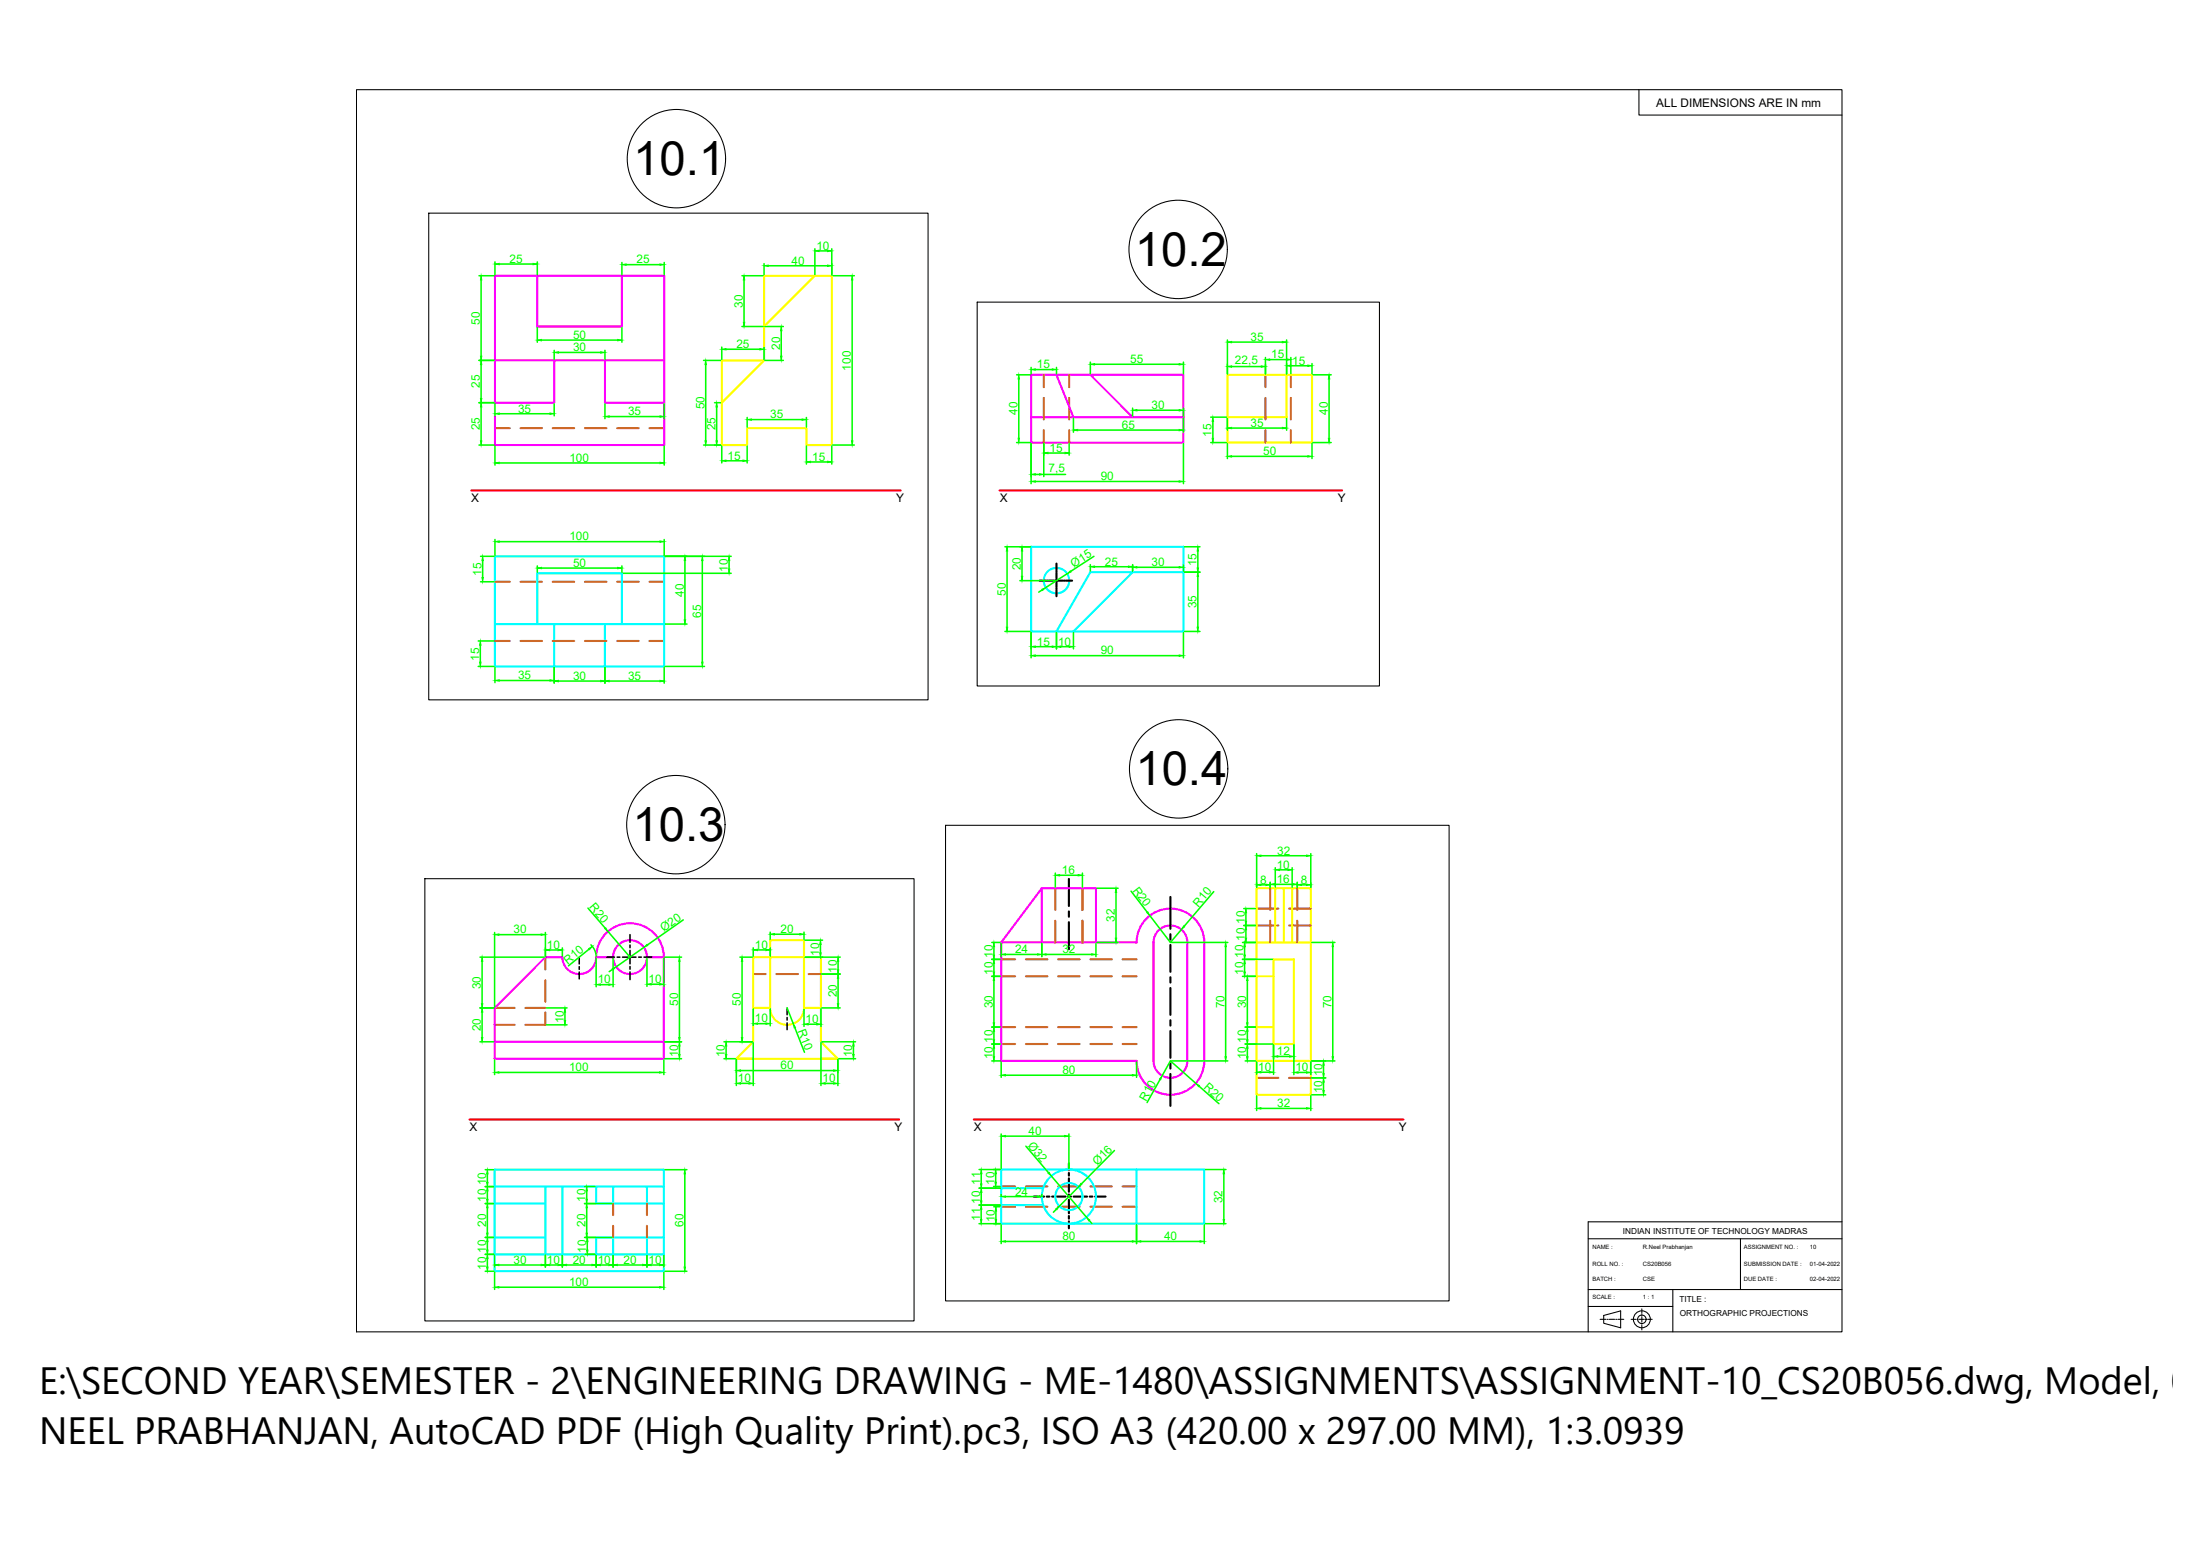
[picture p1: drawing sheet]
<svg xmlns="http://www.w3.org/2000/svg" width="420mm" height="297mm" viewBox="0 0 420 297" stroke-linecap="round" stroke-linejoin="round" font-family="sans-serif">
<!-- layer: 0 -->
<path d="M90 93.6h82M190.9 93.6h65.4M89.7 213.7h82M186 213.7h82" fill="none" stroke="#f00" stroke-width=".4"/>
<g fill="none" stroke="#f0f" stroke-width=".4">
<path d="M102.6 52.6h-8.1v32.4h32.3v-32.4h-8v9.7h-16.2v-9.7h16.2M94.5 68.8h32.3M105.8 68.8v8.1h-11.3M115.5 68.8v8.1h11.3M196.9 71.6h29.1v12.9h-29.1zM196.9 79.6h29.1M201.8 71.6l3.2 8M208.2 71.6l8.1 8M191.2 179.9l7.8-10.3h10.3v10.3M191.2 179.9h25.9a6.5 6.5 0 0 1 6.4-6.5 6.5 6.5 0 0 1 6.5 6.5v22.6a6.5 6.5 0 0 1-6.5 6.5 6.5 6.5 0 0 1-6.4-6.5h-25.9zM199 169.6v10.3M221.2 177.6a3.2 3.2 0 0 1 3.6-.7 3.2 3.2 0 0 1 2 3v22.6a3.2 3.2 0 0 1-3.3 3.3 3.2 3.2 0 0 1-3.2-3.3v-22.6a3.2 3.2 0 0 1 .9-2.3z"/>
<path d="M94.5 198.9h32.3M113.9 182.7h3.2M113.9 182.7a3.2 3.2 0 0 1-3.3 3.2 3.2 3.2 0 0 1-3.2-3.2h-3.2l-9.7 9.7v9.7h32.3v-19.4h-3.2M113.9 182.7a6.5 6.5 0 0 1 6.4-6.4 6.5 6.5 0 0 1 6.5 6.4"/>
<circle cx="120.3" cy="182.7" r="3.2"/>
</g>
<g fill="none" stroke="#0ff" stroke-width=".4">
<path d="M94.5 106.2h32.3v21h-32.3zM94.5 119.1h32.3M102.6 119.1v-9.7h16.2v9.7M105.8 119.1v8.1M115.5 119.1v8.1M196.9 104.4h29.1v16.1h-29.1zM216.3 109.2l-11.3 11.3M226 109.2h-17.8l-6.4 11.3M94.5 223.3h32.3v19.4h-32.3zM94.5 226.5h32.3M94.5 229.8h9.7M94.5 236.2h9.7"/>
<path d="M94.5 239.5h32.3M104.2 226.5v13M107.4 226.5v13M113.9 226.5v3.3h12.9M117.1 226.5v3.3M117.1 236.2v3.3M123.6 226.5v3.3M123.6 236.2v3.3M126.8 236.2h-12.9v3.3M191.2 223.3h38.8v10.3h-38.8zM191.2 226.8h8M191.2 230h8"/>
<path d="M217.1 223.3v10.3"/>
<circle cx="201.8" cy="110.8" r="2.43"/>
<circle cx="204.1" cy="228.4" r="5.2"/>
<circle cx="204.1" cy="228.4" r="2.59"/>
</g>
<g fill="none" stroke="#cd6928" stroke-width=".4">
<path d="M199.3 71.6v2.3M199.3 76v4.1M204.2 71.6v2.3M204.2 76v4.1M241.7 71.6v2.3M241.7 76v4.1M246.5 71.6v2.3M246.5 76v4.1M94.5 81.7h2.9M99.4 81.7h4.1M105.6 81.7h4.1M111.7 81.7h4.1"/>
<path d="M117.9 81.7h4.1M124 81.7h2.8M199.3 82.1v2.4M204.2 82.1v2.4M241.7 82.1v2.4M246.5 82.1v2.4M94.5 111.1h2.9M99.4 111.1h4.1M105.6 111.1h4.1M111.7 111.1h4.1M117.9 111.1h4.1M124 111.1h2.8"/>
<path d="M94.5 122.4h2.9M99.4 122.4h4.1M105.6 122.4h4.1M111.7 122.4h4.1M117.9 122.4h4.1M124 122.4h2.8M201.5 169.6v4.1M201.5 175.8v4.1M206.7 169.6v4.1M206.7 175.8v4.1M240 176.7h4.1M240 173.4h4.1"/>
<path d="M242.6 169.6v4.1M242.6 175.8v4.1M246.2 176.7h4.1M246.2 173.4h4.1M247.8 169.6v4.1M247.8 175.8v4.1M94.5 195.6h3.8M94.5 192.4h3.8M100.3 192.4h3.9M104.2 193.3v2.3h-3.9M104.2 182.7v2.4M104.2 187.1v4.1"/>
<path d="M143.9 185.9h2.3M148.3 185.9h4.1M154.4 185.9h2.4M191.2 183.1h2.7M191.2 186.4h2.7M191.2 196.1h2.7M191.2 199.3h2.7M195.9 183.1h4.1M195.9 186.4h4.1M195.9 196.1h4.1M195.9 199.3h4.1M202.1 183.1h4.1"/>
<path d="M202.1 186.4h4.1M202.1 196.1h4.1M202.1 199.3h4.1M208.2 183.1h4.1M208.2 186.4h4.1M208.2 196.1h4.1M208.2 199.3h4.1M214.4 183.1h2.7M214.4 186.4h2.7M214.4 196.1h2.7M214.4 199.3h2.7M240 205.8h4.1"/>
<path d="M246.2 205.8h4.1M117.1 229.8v2.2M117.1 234v2.2M123.6 229.8v2.2M123.6 234v2.2M191.2 226.5h2.7M191.2 230.4h2.7M195.9 226.5h4.1M195.9 230.4h4.1M202.1 226.5h4.1M202.1 230.4h4.1M208.2 226.5h4.1"/>
<path d="M208.2 230.4h4.1M214.4 226.5h2.7M214.4 230.4h2.7"/>
</g>
<g fill="none" stroke="#ff0" stroke-width=".4">
<path d="M145.9 52.6h13v32.4h-4.9v-3.3h-11.3v3.3h-4.9v-16.2h8.1zM155.6 52.6l-9.7 9.7M145.9 68.8l-8.1 8.1M234.4 71.6h16.2v12.9h-16.2zM245.7 71.6v8h-11.3M240 169.6h10.3v39.4h-10.3zM240 179.9h10.3M243.6 169.6v10.3M245.2 169.6v10.3M246.8 169.6v10.3M143.9 192.4h3.2M147.1 192.4a3.2 3.2 0 0 0 3.2 3.2 3.2 3.2 0 0 0 3.3-3.2"/>
<path d="M147.1 192.4v-12.9h6.5v12.9M153.6 192.4h3.2M240 186.4h3.2M240 196.1h3.2M243.2 183.1h3.9v16.2h-3.9zM140.6 202.1l3.3-3.2v-16.2h12.9v16.2l3.2 3.2M143.9 202.1h-3.3h19.4h-3.2M240 202.5h10.3"/>
</g>
<g fill="none" stroke="#000" stroke-width=".4">
<path d="M198.5 110.8h1.2M199.9 110.8h.2M200.3 110.8h1M201.5 110.8h.2M201.8 107.6v1.2M201.8 109v.2M201.8 109.4v1M201.8 110.6v.2M201.8 111v1M201.8 112.2v.3M201.8 112.7v1.1M201.9 110.8h1.1"/>
<path d="M203.2 110.8h.2M203.6 110.8h1.2M204.1 167.8v5.2M204.1 174v1M204.1 176v5.2M223.5 171.2v6.1M223.5 178.3v1.1M223.5 180.4v5.1M223.5 186.5v1.1M223.5 188.6v5.1M223.5 194.8v1M223.5 196.8v5.1"/>
<path d="M223.5 203v1M223.5 205v6.1M197.4 228.4h2M199.9 228.4h.5M200.9 228.4h2.6M204 228.4h.5M204.1 222.1v1.3M204.1 223.9v.5M204.1 224.9v2.6M204.1 228v.5M204.1 229.1v2.5M204.1 232.1v.5"/>
<path d="M204.1 233.2v1.3M205 228.4h2.6M208.1 228.4h.5M209.1 228.4h2"/>
</g>
<g fill="none" stroke="#0f0" stroke-width=".3">
<path d="M91.5 52.6h2.8M91.9 53.4v14.6M94.5 50v2.4M95.3 50.4h6.5M102.6 50v2.4M118.8 50.1v2.3M119.6 50.5h6.4M126.8 50.1v2.3M141.7 52.6h4M142.1 53.4v8.1M145.9 50.3v2.1M146.7 50.7h11.3"/>
<path d="M155.6 47.5v4.9M156.4 47.9h1.6M158.9 47.5v4.9M159.1 52.6h4.1M162.7 53.4v30.8M91.5 76.9h2.8M91.5 68.8h2.8M91.9 69.6v6.5M91.9 77.7v6.5M94.5 77.1v2.3M95.3 79h9.7M102.6 62.5v2.8"/>
<path d="M103.4 64.9h14.6M105.8 66.9v1.7M105.8 77.1v2.3M106.6 67.3h8.1M115.5 66.9v1.7M115.5 77.1v2.8M116.3 79.5h9.7M118.8 62.5v2.8M126.8 77.1v2.8M134.4 68.8h3.2M134.8 69.6v14.6M136.5 76.9h1.1"/>
<path d="M136.9 77.7v6.5M137.8 66.3v2.3M138.6 66.7h6.5M141.7 62.3h4M142.7 79.7v1.8M145.9 66.3v2.3M146.1 68.8h3.5M146.1 62.3h3.5M149.2 63.1v4.9M154 79.7v1.8M194.2 71.6h2.5M194.6 72.4v11.3"/>
<path d="M196.9 70.1v1.2M197.7 70.5h3.3M201.8 70.1v1.2M205 79.8v2.7M208.2 69.1v2.2M209 69.5h16.2M216.3 77.9v1.5M217.1 78.3h8.1M226 69.1v2.2M226 77.9v1.5M226 79.8v2.7M231.2 79.6h3"/>
<path d="M234.4 64.9v6.4M234.4 79.8v2.3M235.2 70h5.7M235.2 65.3h9.7M241.7 68.2v3.1M242.5 68.7h3.2M245.7 64.9v6.4M245.7 79.8v2.3M246.5 69.8h3.3M246.5 68.2v3.1M250.6 69.4v1.9M250.8 71.6h3.4"/>
<path d="M253.8 72.4v11.3M91.5 85h2.8M94.5 85.2v3.6M95.3 88.4h30.7M126.8 85.2v3.6M134.4 85h3.2M137.8 85.2v3.2M138.6 88h3.3M142.7 85.2v3.2M143.5 80.1h9.7M154 85.2v3.4M154.8 88.2h3.2"/>
<path d="M158.9 85.2v3.4M159.1 85h4.1M194.2 84.5h2.5M196.9 84.7v7.6M197.7 90.6h.8M197.7 91.9h27.5M199.3 84.7v6.3M199.3 90.6h4.2M200.1 86.5h3.3M204.2 84.7v2.2M205.8 82.1h19.4M226 84.7v7.6"/>
<path d="M231.2 84.5h3M231.6 80.4v3.3M234.4 84.7v2.8M235.2 87.1h14.6M235.2 81.7h9.7M250.6 84.7v2.8M250.8 84.5h3.4M91.8 106.2h2.5M91.8 111.1h2.5M92.2 107v3.2M94.5 103v3M95.3 103.4h30.7"/>
<path d="M102.6 108v1.2M103.4 108.4h14.6M118.8 108v1.2M119 109.4h20.6M126.8 103v3M127 106.2h12.6M127 119.1h4.2M130.8 107v11.3M134.1 107v19.4M139.2 107v1.6M191.9 104.4h4.8M192.3 105.2v14.5"/>
<path d="M194.8 110.8h6.8M195.2 105.2v4.8M199.1 112.6l-.7 .4M203.8 109.5l-4.1 2.7M208.2 107.8v1.2M208.9 106.2l-4.4 2.9M209 108.2h6.5M216.3 107.8v1.2M217.1 108.3h8.1M226 107.9v1.1M226.2 109.2h3M226.2 104.4h3"/>
<path d="M228.8 105.2v3.2M228.8 110v9.7M91.3 127.2h3M91.3 122.4h3M91.7 123.2v3.2M94.5 127.4v2.9M95.3 129.9h9.7M105.8 127.4v3M106.6 130h8.1M115.5 127.4v3M116.3 130h9.7M126.8 127.4v3"/>
<path d="M127 127.2h7.5M191.9 120.5h4.8M196.9 120.7v4.9M197.7 125.2h27.5M197.7 123.5h3.3M201.8 120.7v3.2M202.6 123.5h1.6M205 120.7v3.2M226 120.7v4.9M226.2 120.5h3M94.5 178v14.2M95.3 178.4h8.1"/>
<path d="M104.2 178v4.5M112.3 173.4l3.3 3.8M116.1 177.8l4.2 4.9M130.5 175.6l-6.9 4.8M147.1 177.9v1.4M147.9 178.3h4.8M153.6 177.9v1.4M153.8 179.5h3.3M189.4 179.9h1.6M201.5 166.7v2.7M202.4 167.1h3.5M206.7 166.7v2.7"/>
<path d="M209.5 179.9h4M209.5 169.6h4M213.1 170.4v8.7M216 170.1l3.1 4M219.6 174.8l3.9 5.1 2.1-2.5M223.7 179.9h10.8M231.8 170.2l-5.6 6.6M237.3 179.9h2.5M237.5 173.4h2.3M237.5 176.7h2.3M237.9 174.3v1.6M237.9 177.5v1.6"/>
<path d="M240 163v6.4M240.8 163.4h8.7M240.8 168.9h1M242.6 168.4v1M243.4 168.8h3.5M243.6 165.6v3.8M244.4 166h1.6M246.8 165.6v3.8M247.8 168.4v1M248.6 168.9h.9M250.3 163v6.4M250.5 179.9h4.4"/>
<path d="M91.7 198.9h2.6M91.7 182.7h12.3M91.7 192.4h2.6M92.1 183.5v8.1M92.1 193.2v4.9M104.4 192.4h3.9M104.4 195.6h3.9M105 181.4h1.6M107.4 181v1.5M107.9 193.2v1.6M112.5 181.2l-3.9 3.2M112.9 180.4l.8 1.2 .2 .9"/>
<path d="M113.9 182.9v5.5M114.7 188h1.6M117 185l-.7 .5M117.1 182.9v5.5M123 180.9l-5.3 3.7M123.6 182.9v5.4M124.4 187.9h1.6M126.8 182.9v5.4M127 198.9h3.2M127 182.7h3.2M129.8 183.5v14.6M129.8 199.7v1.6"/>
<path d="M138.3 198.9h5.4M138.7 199.7v1.6M141.3 182.7h2.4M141.7 183.5v14.6M143.9 180.9v1.6M143.9 192.6v3.2M143.9 199.1v8.1M144.7 181.3h1.6M144.7 195.4h1.6M147.1 180.9v1.6M147.1 192.6v3.2M150.3 192.4l1.2 3"/>
<path d="M151.8 196.2l1.8 4.7M153.6 192.6v3.3M153.8 182.7h6.7M154.4 195.5h1.6M156.7 180.3v1.6M156.8 192.6v3.3M156.8 199.1v8.1M157 198.9h6.4M157 192.4h3.5M157 185.9h3.5M160.1 183.5v1.6M160.1 186.7v4.9"/>
<path d="M163 199.7v1.6M189.4 183.1h1.6M189.4 186.4h1.6M189.4 196.1h1.6M189.4 199.3h1.6M189.8 180.7v1.6M189.8 183.9v1.7M189.8 187.2v8.1M189.8 196.9v1.6M191.2 180.1v2.5M192 182.2h6.2M199 180.1v2.5"/>
<path d="M199.8 182.2h8.7M209.3 180.1v2.5M234.1 180.7v21M237.3 183.1h5.7M237.3 186.4h2.5M237.7 180.7v1.6M237.7 183.9v1.7M237.8 196.1h2M237.8 199.3h5.2M238.2 187.2v8.1M238.2 196.9v1.6M243.2 199.5v5.6"/>
<path d="M247.1 199.5v5.6M254.5 180.7v21M94.5 202.3v2.8M95.3 204.7h30.7M126.8 202.3v2.8M127 202.1h3.2M138.3 202.1h2.1M140.6 202.3v4.9M141.4 204.4h17.8M141.4 206.8h1.7M157.6 206.8h1.6M160 202.3v4.9"/>
<path d="M160.2 202.1h3.2M189.4 202.5h1.6M189.8 200.1v1.6M191.2 202.7v3M191.2 216.5v6.6M192 205.3h24.3M192 216.9h11.3M195.9 218.8l4.4 5.1M204.1 216.5v6.6M212.8 219.6l-6.3 6.4M217.1 202.7v3M221.5 206.1l-2.4 4.4"/>
<path d="M222 205.4l1.5-2.9 4.9 4.3M223.7 202.5h10.8M229 207.3l3.8 3.4M237.8 202.5h2M238.2 200.1v1.6M240 202.7v2.4M240 209.2v2.8M240.8 211.6h8.7M240.8 204.7h1.6M244 201.7h2.3M247.9 204.7h1.6M250.3 202.7v2.4"/>
<path d="M250.3 209.2v2.8M250.5 202.5h4.4M250.5 205.8h2.7M250.5 209h2.7M252.8 203.3v1.7M252.8 206.6v1.6M92.7 239.5h1.6M92.7 236.2h1.6M92.7 229.8h1.6M92.7 226.5h1.6M92.7 223.3h1.6M93.1 224.1v1.6"/>
<path d="M93.1 227.3v1.6M93.1 230.6v4.8M93.1 237v1.7M94.5 239.7v2.2M104.2 239.7v2.2M107.4 239.7v2.2M111.6 236.2h5.3M111.6 229.8h5.3M111.6 226.5h2.1M111.8 239.5h1.9M112.1 227.3v1.6M112.1 230.6v4.8"/>
<path d="M112.2 237v1.7M113.9 239.7v2.2M117.1 239.7v2.2M123.6 239.7v2.2M126.8 239.7v2.2M127 223.3h4.2M130.8 224.1v17.8M187 233.6h4M187 230h4M187 223.3h4M187 226.8h4M187.4 230.9v1.9"/>
<path d="M187.4 224.1v1.9M187.4 227.6v1.6M189.8 226.5h1.2M189.8 230.4h1.2M190.2 224.1v1.6M190.2 231.2v1.6M191.2 228v.2M191.2 233.8v3.6M192 237h24.3M192 228.4h6.2M199 228v.2M200.8 224.5l6.7 7.9"/>
<path d="M201.7 230.8l-.5 .6M206 226.6l-3.7 3.7M208 233l.5 .6M217.1 233.8v3.6M217.9 237h11.3M230 233.8v3.6M230.2 223.3h3.9M230.2 233.6h3.9M233.7 224.1v8.7M92.7 242.7h1.6M93.1 240.3v1.6M94.5 242.9v3.2"/>
<path d="M95.3 245.7h30.7M95.3 241.5h8.1M105 241.5h1.6M108.2 241.5h4.8M114.7 241.5h1.6M117.9 241.5h4.8M124.4 241.5h1.6M126.8 242.9v3.2M127 242.7h4.2"/>
</g>
<g fill="#0f0" stroke="#0f0" stroke-width=".19">
<path d="M94.5 88.4l.8-.2v.3z"/>
<path d="M126 88.2l.8 .2-.8 .1z"/>
<path d="M91.8 84.2h.2l-.1 .8z"/>
<path d="M91.9 76.9l.1 .8h-.2z"/>
<path d="M94.5 79l.8-.2v.3z"/>
<path d="M105 78.8l.8 .2-.8 .1z"/>
<path d="M115.5 79.5l.8-.1v.3z"/>
<path d="M126 79.4l.8 .1-.8 .2z"/>
<path d="M91.9 68.8l.1 .8h-.2z"/>
<path d="M91.8 76.1h.2l-.1 .8z"/>
<path d="M105.8 67.3l.8-.2v.3z"/>
<path d="M114.7 67.1l.8 .2-.8 .1z"/>
<path d="M91.9 52.6l.1 .8h-.2z"/>
<path d="M91.8 68h.2l-.1 .8z"/>
<path d="M102.6 64.9l.8-.1v.3z"/>
<path d="M118 64.8l.8 .1-.8 .2z"/>
<path d="M94.5 50.4l.8-.1v.2z"/>
<path d="M101.8 50.3l.8 .1-.8 .1z"/>
<path d="M118.8 50.5l.8-.1v.2z"/>
<path d="M126 50.4l.8 .1-.8 .1z"/>
<path d="M137.8 88l.8-.2v.3z"/>
<path d="M141.9 87.8l.8 .2-.8 .1z"/>
<path d="M154 88.2l.8-.2v.3z"/>
<path d="M158 88l.9 .2-.9 .1z"/>
<path d="M142.7 80.1l.8-.1v.2z"/>
<path d="M153.2 80l.8 .1-.8 .1z"/>
<path d="M162.7 52.6l.2 .8h-.3z"/>
<path d="M162.6 84.2h.3l-.2 .8z"/>
<path d="M137.8 66.7l.8-.2v.3z"/>
<path d="M145.1 66.5l.8 .2-.8 .1z"/>
<path d="M134.8 68.8l.1 .8h-.3z"/>
<path d="M134.6 84.2h.3l-.1 .8z"/>
<path d="M145.9 50.7l.8-.1v.3z"/>
<path d="M158 50.6l.9 .1-.9 .2z"/>
<path d="M155.6 47.9l.8-.1v.2z"/>
<path d="M158 47.8l.9 .1-.9 .1z"/>
<path d="M142.1 52.6l.1 .8h-.2z"/>
<path d="M142 61.5h.2l-.1 .8z"/>
<path d="M149.1 68h.2l-.1 .8z"/>
<path d="M149.2 62.3l.1 .8h-.2z"/>
<path d="M136.9 76.9l.1 .8h-.3z"/>
<path d="M136.7 84.2h.3l-.1 .8z"/>
<path d="M105 129.8l.8 .1-.8 .1z"/>
<path d="M94.5 129.9l.8-.1v.2z"/>
<path d="M105.8 130l.8-.1v.3z"/>
<path d="M114.7 129.9l.8 .1-.8 .2z"/>
<path d="M126 129.9l.8 .1-.8 .2z"/>
<path d="M115.5 130l.8-.1v.3z"/>
<path d="M94.5 103.4l.8-.1v.2z"/>
<path d="M126 103.3l.8 .1-.8 .1z"/>
<path d="M92.2 106.2l.1 .8h-.3z"/>
<path d="M92 110.2h.3l-.1 .9z"/>
<path d="M91.6 126.4h.3l-.2 .8z"/>
<path d="M91.7 122.4l.2 .8h-.3z"/>
<path d="M134.1 106.2l.2 .8h-.3z"/>
<path d="M134 126.4h.3l-.2 .8z"/>
<path d="M130.8 106.2l.1 .8h-.2z"/>
<path d="M130.7 118.3h.2l-.1 .8z"/>
<path d="M139.2 106.2l.2 .8h-.3z"/>
<path d="M139.1 108.6h.3l-.2 .8z"/>
<path d="M102.6 108.4l.8-.1v.3z"/>
<path d="M118 108.3l.8 .1-.8 .2z"/>
<path d="M194.6 71.6l.1 .8h-.3z"/>
<path d="M194.4 83.7h.3l-.1 .8z"/>
<path d="M196.9 70.5l.8-.1v.3z"/>
<path d="M201 70.4l.8 .1-.8 .2z"/>
<path d="M196.9 90.6l.8-.2v.3z"/>
<path d="M198.5 90.4l.8 .2-.8 .1z"/>
<path d="M199.3 86.5l.8-.2v.3z"/>
<path d="M203.4 86.3l.8 .2-.8 .1z"/>
<path d="M205 82.1l.8-.1v.2z"/>
<path d="M225.2 82l.8 .1-.8 .1z"/>
<path d="M216.3 78.3l.8-.1v.3z"/>
<path d="M225.2 78.2l.8 .1-.8 .2z"/>
<path d="M208.2 69.5l.8-.1v.3z"/>
<path d="M225.2 69.4l.8 .1-.8 .2z"/>
<path d="M196.9 91.9l.8-.1v.3z"/>
<path d="M225.2 91.8l.8 .1-.8 .2z"/>
<path d="M196.9 125.2l.8-.2v.3z"/>
<path d="M225.2 125l.8 .2-.8 .1z"/>
<path d="M196.9 123.5l.8-.2v.3z"/>
<path d="M201 123.3l.8 .2-.8 .1z"/>
<path d="M201.8 123.5l.8-.2v.3z"/>
<path d="M204.2 123.3l.8 .2-.8 .1z"/>
<path d="M208.2 108.2l.8-.1v.2z"/>
<path d="M215.5 108.1l.8 .1-.8 .1z"/>
<path d="M216.3 108.3l.8-.1v.2z"/>
<path d="M225.2 108.2l.8 .1-.8 .1z"/>
<path d="M228.8 109.2l.1 .8h-.3z"/>
<path d="M228.6 119.7h.3l-.1 .8z"/>
<path d="M228.8 104.4l.1 .8h-.3z"/>
<path d="M228.6 108.4h.3l-.1 .8z"/>
<path d="M192.3 104.4l.2 .8h-.3z"/>
<path d="M192.2 119.7h.3l-.2 .8z"/>
<path d="M195.2 104.4l.1 .8h-.2z"/>
<path d="M195.1 110h.2l-.1 .8z"/>
<path d="M199 112.5l.7-.3-.6 .5z"/>
<path d="M203.8 109.5l.6-.5 .2 .2z"/>
<path d="M234.4 87.1l.8-.1v.3z"/>
<path d="M249.8 87l.8 .1-.8 .2z"/>
<path d="M231.6 79.6l.2 .8h-.3z"/>
<path d="M231.5 83.7h.3l-.2 .8z"/>
<path d="M253.7 83.7h.3l-.2 .8z"/>
<path d="M253.8 71.6l.2 .8h-.3z"/>
<path d="M234.4 70l.8-.2v.3z"/>
<path d="M240.9 69.8l.8 .2-.8 .1z"/>
<path d="M245.7 69.8l.8-.1v.3z"/>
<path d="M249.8 69.7l.8 .1-.8 .2z"/>
<path d="M241.7 68.7l.8-.2v.3z"/>
<path d="M245.7 68.5l.8 .2-.8 .1z"/>
<path d="M244.9 65.2l.8 .1-.8 .1z"/>
<path d="M234.4 65.3l.8-.1v.2z"/>
<path d="M234.4 81.7l.8-.1v.2z"/>
<path d="M244.9 81.6l.8 .1-.8 .1z"/>
<path d="M94.5 204.7l.8-.1v.3z"/>
<path d="M126 204.6l.8 .1-.8 .2z"/>
<path d="M129.6 201.3h.3l-.1 .8z"/>
<path d="M129.8 198.9l.1 .8h-.3z"/>
<path d="M129.8 182.7l.1 .8h-.3z"/>
<path d="M129.6 198.1h.3l-.1 .8z"/>
<path d="M92.1 192.4l.1 .8h-.3z"/>
<path d="M91.9 198.1h.3l-.1 .8z"/>
<path d="M92.1 182.7l.1 .8h-.3z"/>
<path d="M91.9 191.6h.3l-.1 .8z"/>
<path d="M106.6 181.2l.8 .2-.8 .1z"/>
<path d="M104.2 181.4l.8-.2v.3z"/>
<path d="M112.4 181.1l.7-.4-.5 .6z"/>
<path d="M115.5 177.3l.2-.2 .4 .7z"/>
<path d="M116.9 184.9l.8-.3-.6 .5z"/>
<path d="M123 180.9l.6-.6 .1 .2z"/>
<path d="M116.3 187.8l.8 .2-.8 .1z"/>
<path d="M113.9 188l.8-.2v.3z"/>
<path d="M123.6 187.9l.8-.1v.2z"/>
<path d="M126 187.8l.8 .1-.8 .1z"/>
<path d="M107.9 192.4l.1 .8h-.2z"/>
<path d="M107.8 194.8h.2l-.1 .8z"/>
<path d="M103.4 178.3l.8 .1-.8 .2z"/>
<path d="M94.5 178.4l.8-.1v.3z"/>
<path d="M140.6 204.4l.8-.2v.3z"/>
<path d="M159.2 204.2l.8 .2-.8 .1z"/>
<path d="M138.7 198.9l.1 .8h-.3z"/>
<path d="M138.5 201.3h.3l-.1 .8z"/>
<path d="M163 198.9l.1 .8h-.2z"/>
<path d="M162.9 201.3h.2l-.1 .8z"/>
<path d="M152.7 178.2l.9 .1-.9 .2z"/>
<path d="M147.1 178.3l.8-.1v.3z"/>
<path d="M156.7 179.5l.1 .8h-.2z"/>
<path d="M156.6 181.9h.2l-.1 .8z"/>
<path d="M160.1 182.7l.1 .8h-.3z"/>
<path d="M159.9 185.1h.3l-.1 .8z"/>
<path d="M160.1 185.9l.1 .8h-.3z"/>
<path d="M159.9 191.6h.3l-.1 .8z"/>
<path d="M151.5 195.4l.4 .7-.2 .1z"/>
<path d="M143.9 181.3l.8-.1v.3z"/>
<path d="M146.3 181.2l.8 .1-.8 .2z"/>
<path d="M141.7 182.7l.2 .8h-.3z"/>
<path d="M141.6 198.1h.3l-.2 .8z"/>
<path d="M146.3 195.3l.8 .1-.8 .1z"/>
<path d="M143.9 195.4l.8-.1v.2z"/>
<path d="M156 195.4l.8 .1-.8 .2z"/>
<path d="M153.6 195.5l.8-.1v.3z"/>
<path d="M140.6 206.8l.8-.1v.3z"/>
<path d="M143.1 206.7l.8 .1-.8 .2z"/>
<path d="M159.2 206.7l.8 .1-.8 .2z"/>
<path d="M156.8 206.8l.8-.1v.3z"/>
<path d="M94.5 245.7l.8-.1v.3z"/>
<path d="M126 245.6l.8 .1-.8 .2z"/>
<path d="M93.1 239.5l.1 .8h-.3z"/>
<path d="M92.9 241.9h.3l-.1 .8z"/>
<path d="M93.1 236.2l.1 .8h-.3z"/>
<path d="M92.9 238.7h.3l-.1 .8z"/>
<path d="M93.1 229.8l.1 .8h-.3z"/>
<path d="M92.9 235.4h.3l-.1 .8z"/>
<path d="M93.1 226.5l.1 .8h-.3z"/>
<path d="M92.9 228.9h.3l-.1 .9z"/>
<path d="M93.1 223.3l.1 .8h-.3z"/>
<path d="M92.9 225.7h.3l-.1 .8z"/>
<path d="M94.5 241.5l.8-.2v.3z"/>
<path d="M103.4 241.3l.8 .2-.8 .1z"/>
<path d="M104.2 241.5l.8-.2v.3z"/>
<path d="M106.6 241.3l.8 .2-.8 .1z"/>
<path d="M107.4 241.5l.8-.2v.3z"/>
<path d="M113 241.3l.9 .2-.9 .1z"/>
<path d="M113.9 241.5l.8-.2v.3z"/>
<path d="M116.3 241.3l.8 .2-.8 .1z"/>
<path d="M117.1 241.5l.8-.2v.3z"/>
<path d="M122.7 241.3l.9 .2-.9 .1z"/>
<path d="M123.6 241.5l.8-.2v.3z"/>
<path d="M126 241.3l.8 .2-.8 .1z"/>
<path d="M130.6 241.9h.3l-.1 .8z"/>
<path d="M130.8 223.3l.1 .8h-.3z"/>
<path d="M112.1 226.5l.1 .8h-.3z"/>
<path d="M111.9 228.9h.3l-.1 .9z"/>
<path d="M112.2 236.2l.1 .8h-.3z"/>
<path d="M112 238.7h.3l-.1 .8z"/>
<path d="M112.1 229.8l.1 .8h-.3z"/>
<path d="M111.9 235.4h.3l-.1 .8z"/>
<path d="M216.3 236.9l.8 .1-.8 .1z"/>
<path d="M191.2 237l.8-.1v.2z"/>
<path d="M191.2 205.3l.8-.2v.3z"/>
<path d="M216.3 205.1l.8 .2-.8 .1z"/>
<path d="M228.4 206.8l.7 .4-.2 .2z"/>
<path d="M222 205.4l-.3 .7-.3-.1z"/>
<path d="M219 174.2l.2-.1 .4 .7z"/>
<path d="M226 176.7l.2 .2-.6 .5z"/>
<path d="M191.2 182.2l.8-.1v.2z"/>
<path d="M198.2 182.1l.8 .1-.8 .1z"/>
<path d="M199 182.2l.8-.1v.2z"/>
<path d="M208.5 182.1l.8 .1-.8 .1z"/>
<path d="M201.5 167.1l.9-.2v.3z"/>
<path d="M205.9 166.9l.8 .2-.8 .1z"/>
<path d="M189.8 179.9l.1 .8h-.2z"/>
<path d="M189.7 182.3h.2l-.1 .8z"/>
<path d="M189.8 183.1l.1 .8h-.2z"/>
<path d="M189.7 185.6h.2l-.1 .8z"/>
<path d="M189.8 186.4l.1 .8h-.2z"/>
<path d="M189.7 195.3h.2l-.1 .8z"/>
<path d="M189.8 196.1l.1 .8h-.2z"/>
<path d="M189.7 198.5h.2l-.1 .8z"/>
<path d="M189.8 199.3l.1 .8h-.2z"/>
<path d="M189.7 201.7h.2l-.1 .8z"/>
<path d="M233.9 201.7h.3l-.1 .8z"/>
<path d="M234.1 179.9l.1 .8h-.3z"/>
<path d="M213.1 169.6l.2 .8h-.3z"/>
<path d="M213 179.1h.3l-.2 .8z"/>
<path d="M190.2 223.3l.1 .8h-.3z"/>
<path d="M190 225.7h.3l-.1 .8z"/>
<path d="M187.3 226h.2l-.1 .8z"/>
<path d="M187.4 223.3l.1 .8h-.2z"/>
<path d="M190.1 232.8h.2l-.1 .8z"/>
<path d="M190.2 230.4l.1 .8h-.2z"/>
<path d="M187.4 230l.1 .9h-.2z"/>
<path d="M187.3 232.8h.2l-.1 .8z"/>
<path d="M187.4 226.8l.1 .8h-.2z"/>
<path d="M187.3 229.2h.2l-.1 .8z"/>
<path d="M201.7 230.7l.6-.4-.5 .6z"/>
<path d="M206.4 225.9l.2 .2-.6 .5z"/>
<path d="M207.5 232.4l.6 .5-.2 .2z"/>
<path d="M200.1 224l.3-.2 .4 .7z"/>
<path d="M217.1 237l.8-.1v.2z"/>
<path d="M229.2 236.9l.8 .1-.8 .1z"/>
<path d="M203.3 216.8l.8 .1-.8 .1z"/>
<path d="M191.2 216.9l.8-.1v.2z"/>
<path d="M198.2 228.3l.8 .1-.8 .2z"/>
<path d="M191.2 228.4l.8-.1v.3z"/>
<path d="M233.7 223.3l.2 .8h-.3z"/>
<path d="M233.6 232.8h.3l-.2 .8z"/>
<path d="M254.5 179.9l.2 .8h-.3z"/>
<path d="M254.4 201.7h.3l-.2 .8z"/>
<path d="M238.2 199.3l.2 .8h-.3z"/>
<path d="M238.1 201.7h.3l-.2 .8z"/>
<path d="M238.2 196.1l.2 .8h-.3z"/>
<path d="M238.1 198.5h.3l-.2 .8z"/>
<path d="M237.7 179.9l.1 .8h-.2z"/>
<path d="M237.6 182.3h.2l-.1 .8z"/>
<path d="M237.7 183.1l.1 .8h-.2z"/>
<path d="M237.6 185.6h.2l-.1 .8z"/>
<path d="M238.2 186.4l.2 .8h-.3z"/>
<path d="M238.1 195.3h.3l-.2 .8z"/>
<path d="M243.2 201.7l.8-.2v.3z"/>
<path d="M246.3 201.5l.8 .2-.8 .1z"/>
<path d="M249.5 211.5l.8 .1-.8 .1z"/>
<path d="M240 211.6l.8-.1v.2z"/>
<path d="M252.8 205.8l.1 .8h-.3z"/>
<path d="M252.6 208.2h.3l-.1 .8z"/>
<path d="M252.6 205h.3l-.1 .8z"/>
<path d="M252.8 202.5l.1 .8h-.3z"/>
<path d="M240 204.7l.8-.1v.2z"/>
<path d="M242.4 204.6l.8 .1-.8 .1z"/>
<path d="M247.1 204.7l.8-.1v.3z"/>
<path d="M249.5 204.6l.8 .1-.8 .2z"/>
<path d="M249.5 163.2l.8 .2-.8 .1z"/>
<path d="M240 163.4l.8-.2v.3z"/>
<path d="M237.9 173.4l.2 .9h-.3z"/>
<path d="M237.8 175.9h.3l-.2 .8z"/>
<path d="M237.9 176.7l.2 .8h-.3z"/>
<path d="M237.8 179.1h.3l-.2 .8z"/>
<path d="M246.9 168.7l.9 .1-.9 .1z"/>
<path d="M242.6 168.8l.8-.1v.2z"/>
<path d="M243.6 166l.8-.1v.3z"/>
<path d="M246 165.9l.8 .1-.8 .2z"/>
<path d="M240 168.9l.8-.1v.3z"/>
<path d="M241.8 168.8l.8 .1-.8 .2z"/>
<path d="M247.8 168.9l.8-.1v.2z"/>
<path d="M249.5 168.8l.8 .1-.8 .1z"/>
</g>
<g fill="none" stroke="#000" stroke-width=".3">
<path d="M120.3 178.4v1.5M110.6 182.7v1.3M110.6 184.5v.5M110.6 185.6v1.3M115.9 182.7h1.5M117.9 182.7h.5M118.9 182.7h2.6M120.3 180.4v.5M120.3 181.4v2.6M120.3 184.5v.5M120.3 185.5v1.5M122 182.7h.5"/>
<path d="M123 182.7h1.5M150.3 192.4v1.3M150.3 194.2v.5M150.3 195.3v1.3"/>
</g>
<g fill="none" stroke="#000" stroke-width=".2">
<path d="M68.1 17.1h283.7v237.2h-283.7zM313 17.1v4.9h38.8M81.9 40.7h95.3v92.9h-95.3zM186.6 57.7h76.8v73.3h-76.8zM180.6 157.6h96.2v90.7h-96.2zM81.1 167.7h93.5v84.5h-93.5zM303.3 236.5h48.5M332.4 236.5v9.7M351.8 233.2h-48.5v21.1M303.3 246.2h48.5M303.3 249.4h16.2M305.6 251.9h1.1"/>
<path d="M306.3 251.1l3.2-.9v3.3l-3.2-.9zM306.9 251.9h.2M307.3 251.9h1.1M308.6 251.9h.2M309 251.9h1.1M311.5 251.9h.9M312.6 251.9h.2M313 251.9h1M313.6 249.9v.8M313.6 250.9v.2M313.6 251.4v1M313.6 252.6v.2"/>
<path d="M313.6 253v.9M314.2 251.9h.2M314.7 251.9h.8M319.5 246.2v8.1"/>
<circle cx="129.2" cy="30.3" r="9.4"/>
<circle cx="225" cy="47.6" r="9.4"/>
<circle cx="129.1" cy="157.4" r="9.4"/>
<circle cx="225.1" cy="146.8" r="9.4"/>
<circle cx="313.6" cy="251.9" r="1.61"/>
<circle cx="313.6" cy="251.9" r=".81"/>
</g>
<g font-size="9">
<text x="120.9" y="33.4">10.1</text>
<text x="216.7" y="50.7">10.2</text>
<text x="216.8" y="149.9">10.4</text>
<text x="120.8" y="160.5">10.3</text>
</g>
<g font-size="7.3">
<text x="7.5" y="266.1">E:\SECOND YEAR\SEMESTER - 2\ENGINEERING DRAWING - ME-1480\ASSIGNMENTS\ASSIGNMENT-10_CS20B056.dwg, Model, 01</text>
<text x="7.5" y="275.7">NEEL PRABHANJAN, AutoCAD PDF (High Quality Print).pc3, ISO A3 (420.00 x 297.00 MM), 1:3.0939</text>
</g>
<g font-size="2.3">
<text x="316.3" y="20.4">ALL DIMENSIONS ARE IN mm</text>
<text x="90" y="95.8">X</text>
<text x="171.1" y="95.8">Y</text>
<text x="190.9" y="95.8">X</text>
<text x="255.5" y="95.8">Y</text>
<text x="89.7" y="215.9">X</text>
<text x="170.8" y="215.9">Y</text>
<text x="186" y="215.9">X</text>
<text x="267.1" y="215.9">Y</text>
</g>
<g font-size="2.3" fill="#0f0">
<text x="155.9" y="47.7">10</text>
<text x="97.3" y="50.2">25</text>
<text x="121.6" y="50.3">25</text>
<text x="151.2" y="50.5">40</text>
<text x="141.9" y="58.7" transform="rotate(-90 141.9 58.7)">30</text>
<text x="91.7" y="62" transform="rotate(-90 91.7 62)">50</text>
<text x="109.4" y="64.7">50</text>
<text x="238.8" y="65.1">35</text>
<text x="109.4" y="67.1">30</text>
<text x="140.6" y="66.4">25</text>
<text x="149" y="66.8" transform="rotate(-90 149 66.8)">20</text>
<text x="162.5" y="70.7" transform="rotate(-90 162.5 70.7)">100</text>
<text x="198" y="70.3">15</text>
<text x="215.9" y="69.3">55</text>
<text x="235.9" y="69.5">22,5</text>
<text x="242.8" y="68.4">15</text>
<text x="246.8" y="69.6">15</text>
<text x="91.7" y="74.1" transform="rotate(-90 91.7 74.1)">25</text>
<text x="91.7" y="82.2" transform="rotate(-90 91.7 82.2)">25</text>
<text x="98.9" y="78.7">35</text>
<text x="119.9" y="79.3">35</text>
<text x="134.6" y="78.1" transform="rotate(-90 134.6 78.1)">50</text>
<text x="136.6" y="82.2" transform="rotate(-90 136.6 82.2)">25</text>
<text x="147.1" y="79.9">35</text>
<text x="194.3" y="79.2" transform="rotate(-90 194.3 79.2)">40</text>
<text x="214.3" y="81.9">65</text>
<text x="219.9" y="78.1">30</text>
<text x="231.4" y="83.4" transform="rotate(-90 231.4 83.4)">15</text>
<text x="238.8" y="81.5">35</text>
<text x="253.6" y="79.2" transform="rotate(-90 253.6 79.2)">40</text>
<text x="108.7" y="88.1">100</text>
<text x="138.9" y="87.7">15</text>
<text x="155.1" y="88">15</text>
<text x="200.4" y="86.3">15</text>
<text x="241.2" y="86.9">50</text>
<text x="200.2" y="90">7,5</text>
<text x="210.2" y="91.7">90</text>
<text x="108.7" y="103.2">100</text>
<text x="211" y="108">25</text>
<text x="91.9" y="110" transform="rotate(-90 91.9 110)">15</text>
<text x="109.4" y="108.2">50</text>
<text x="130.6" y="113.9" transform="rotate(-90 130.6 113.9)">40</text>
<text x="139" y="109.1" transform="rotate(-90 139 109.1)">10</text>
<text x="192.1" y="113.7" transform="rotate(-90 192.1 113.7)">50</text>
<text x="195" y="108.8" transform="rotate(-90 195 108.8)">20</text>
<text x="205.1" y="108.4" transform="rotate(-33 205.1 108.4)">Ø15</text>
<text x="219.9" y="108.1">30</text>
<text x="228.5" y="108.1" transform="rotate(-90 228.5 108.1)">15</text>
<text x="133.9" y="118" transform="rotate(-90 133.9 118)">65</text>
<text x="228.5" y="116.1" transform="rotate(-90 228.5 116.1)">35</text>
<text x="198" y="123.2">15</text>
<text x="202.1" y="123.2">10</text>
<text x="210.2" y="124.9">90</text>
<text x="91.5" y="126.1" transform="rotate(-90 91.5 126.1)">15</text>
<text x="98.9" y="129.7">35</text>
<text x="109.4" y="129.8">30</text>
<text x="119.9" y="129.8">35</text>
<text x="202.8" y="166.9">16</text>
<text x="243.8" y="165.8">10</text>
<text x="243.9" y="163.1">32</text>
<text x="112.5" y="173.2" transform="rotate(49 112.5 173.2)">R20</text>
<text x="216.2" y="170" transform="rotate(52 216.2 170)">R20</text>
<text x="228.9" y="173.3" transform="rotate(-50 228.9 173.3)">R10</text>
<text x="240.7" y="168.7">8</text>
<text x="243.8" y="168.6">16</text>
<text x="248.4" y="168.7">8</text>
<text x="98.1" y="178.2">30</text>
<text x="126.8" y="177.9" transform="rotate(-35 126.8 177.9)">Ø20</text>
<text x="149.1" y="178.1">20</text>
<text x="212.9" y="176" transform="rotate(-90 212.9 176)">32</text>
<text x="237.7" y="179.6" transform="rotate(-90 237.7 179.6)">10</text>
<text x="237.7" y="176.4" transform="rotate(-90 237.7 176.4)">10</text>
<text x="104.5" y="181.1">10</text>
<text x="108.4" y="184.2" transform="rotate(-39 108.4 184.2)">R10</text>
<text x="144.2" y="181.1">10</text>
<text x="156.5" y="182.4" transform="rotate(-90 156.5 182.4)">10</text>
<text x="159.8" y="185.7" transform="rotate(-90 159.8 185.7)">10</text>
<text x="189.6" y="182.9" transform="rotate(-90 189.6 182.9)">10</text>
<text x="193.9" y="182">24</text>
<text x="202.9" y="182">32</text>
<text x="237.5" y="182.9" transform="rotate(-90 237.5 182.9)">10</text>
<text x="91.8" y="188.8" transform="rotate(-90 91.8 188.8)">30</text>
<text x="114.1" y="187.7">10</text>
<text x="123.8" y="187.7">10</text>
<text x="159.8" y="190.4" transform="rotate(-90 159.8 190.4)">20</text>
<text x="189.6" y="186.1" transform="rotate(-90 189.6 186.1)">10</text>
<text x="237.5" y="186.1" transform="rotate(-90 237.5 186.1)">10</text>
<text x="91.8" y="196.9" transform="rotate(-90 91.8 196.9)">20</text>
<text x="107.7" y="195.4" transform="rotate(-90 107.7 195.4)">10</text>
<text x="129.5" y="192" transform="rotate(-90 129.5 192)">50</text>
<text x="141.5" y="192" transform="rotate(-90 141.5 192)">50</text>
<text x="144.2" y="195.2">10</text>
<text x="152.3" y="196.9" transform="rotate(69 152.3 196.9)">R10</text>
<text x="153.8" y="195.3">10</text>
<text x="189.6" y="192.5" transform="rotate(-90 189.6 192.5)">30</text>
<text x="233.8" y="192.5" transform="rotate(-90 233.8 192.5)">70</text>
<text x="238" y="192.5" transform="rotate(-90 238 192.5)">30</text>
<text x="254.3" y="192.5" transform="rotate(-90 254.3 192.5)">70</text>
<text x="129.5" y="201.8" transform="rotate(-90 129.5 201.8)">10</text>
<text x="138.4" y="201.8" transform="rotate(-90 138.4 201.8)">10</text>
<text x="162.8" y="201.8" transform="rotate(-90 162.8 201.8)">10</text>
<text x="189.6" y="202.2" transform="rotate(-90 189.6 202.2)">10</text>
<text x="189.6" y="199" transform="rotate(-90 189.6 199)">10</text>
<text x="238" y="202.2" transform="rotate(-90 238 202.2)">10</text>
<text x="238" y="199" transform="rotate(-90 238 199)">10</text>
<text x="243.8" y="201.5">12</text>
<text x="108.7" y="204.5">100</text>
<text x="140.9" y="206.6">10</text>
<text x="149.1" y="204.1">60</text>
<text x="157.1" y="206.6">10</text>
<text x="202.9" y="205">80</text>
<text x="229.8" y="207.7" transform="rotate(41 229.8 207.7)">R20</text>
<text x="240.3" y="204.5">10</text>
<text x="247.4" y="204.5">10</text>
<text x="252.5" y="208.7" transform="rotate(-90 252.5 208.7)">10</text>
<text x="252.5" y="205.5" transform="rotate(-90 252.5 205.5)">10</text>
<text x="218.9" y="210.4" transform="rotate(-61 218.9 210.4)">R10</text>
<text x="243.9" y="211.4">32</text>
<text x="196.2" y="218.7" transform="rotate(50 196.2 218.7)">Ø32</text>
<text x="196.5" y="216.7">40</text>
<text x="92.8" y="226.2" transform="rotate(-90 92.8 226.2)">10</text>
<text x="187.2" y="226.2" transform="rotate(-90 187.2 226.2)">11</text>
<text x="189.9" y="226.2" transform="rotate(-90 189.9 226.2)">10</text>
<text x="209.6" y="222.5" transform="rotate(-45 209.6 222.5)">Ø16</text>
<text x="92.8" y="229.5" transform="rotate(-90 92.8 229.5)">10</text>
<text x="111.8" y="229.5" transform="rotate(-90 111.8 229.5)">10</text>
<text x="187.2" y="229.8" transform="rotate(-90 187.2 229.8)">10</text>
<text x="187.2" y="233" transform="rotate(-90 187.2 233)">11</text>
<text x="190" y="233.3" transform="rotate(-90 190 233.3)">10</text>
<text x="193.9" y="228.2">24</text>
<text x="233.5" y="229.7" transform="rotate(-90 233.5 229.7)">32</text>
<text x="92.8" y="239.2" transform="rotate(-90 92.8 239.2)">10</text>
<text x="92.8" y="234.2" transform="rotate(-90 92.8 234.2)">20</text>
<text x="111.8" y="234.2" transform="rotate(-90 111.8 234.2)">20</text>
<text x="111.9" y="239.2" transform="rotate(-90 111.9 239.2)">10</text>
<text x="130.6" y="234.2" transform="rotate(-90 130.6 234.2)">60</text>
<text x="202.9" y="236.8">80</text>
<text x="222.3" y="236.8">40</text>
<text x="92.8" y="242.4" transform="rotate(-90 92.8 242.4)">10</text>
<text x="98.1" y="241.3">30</text>
<text x="104.5" y="241.3">10</text>
<text x="108.7" y="245.5">100</text>
<text x="109.4" y="241.3">20</text>
<text x="114.1" y="241.3">10</text>
<text x="119.1" y="241.3">20</text>
<text x="123.8" y="241.3">10</text>
</g>
<g font-size="1.6">
<text x="309.9" y="235.5">INDIAN INSTITUTE OF TECHNOLOGY MADRAS</text>
<text x="320.7" y="248.5">TITLE :</text>
<text x="320.8" y="251.2">ORTHOGRAPHIC PROJECTIONS</text>
</g>
<g font-size="1.1">
<text x="304.1" y="238.5">NAME :</text>
<text x="313.8" y="238.5">R.Neel Prabhanjan</text>
<text x="333" y="238.5">ASSIGNMENT NO. :</text>
<text x="345.7" y="238.5">10</text>
<text x="304.1" y="241.6">ROLL NO. :</text>
<text x="304.1" y="244.6">BATCH :</text>
<text x="313.8" y="241.6">CS20B056</text>
<text x="313.8" y="244.6">CSE</text>
<text x="333" y="241.6">SUBMISSION DATE :</text>
<text x="333" y="244.6">DUE DATE :</text>
<text x="345.7" y="241.6">01-04-2022</text>
<text x="345.7" y="244.6">02-04-2022</text>
<text x="304.1" y="248">SCALE :</text>
<text x="313.8" y="248">1 : 1</text>
</g>
</svg>
